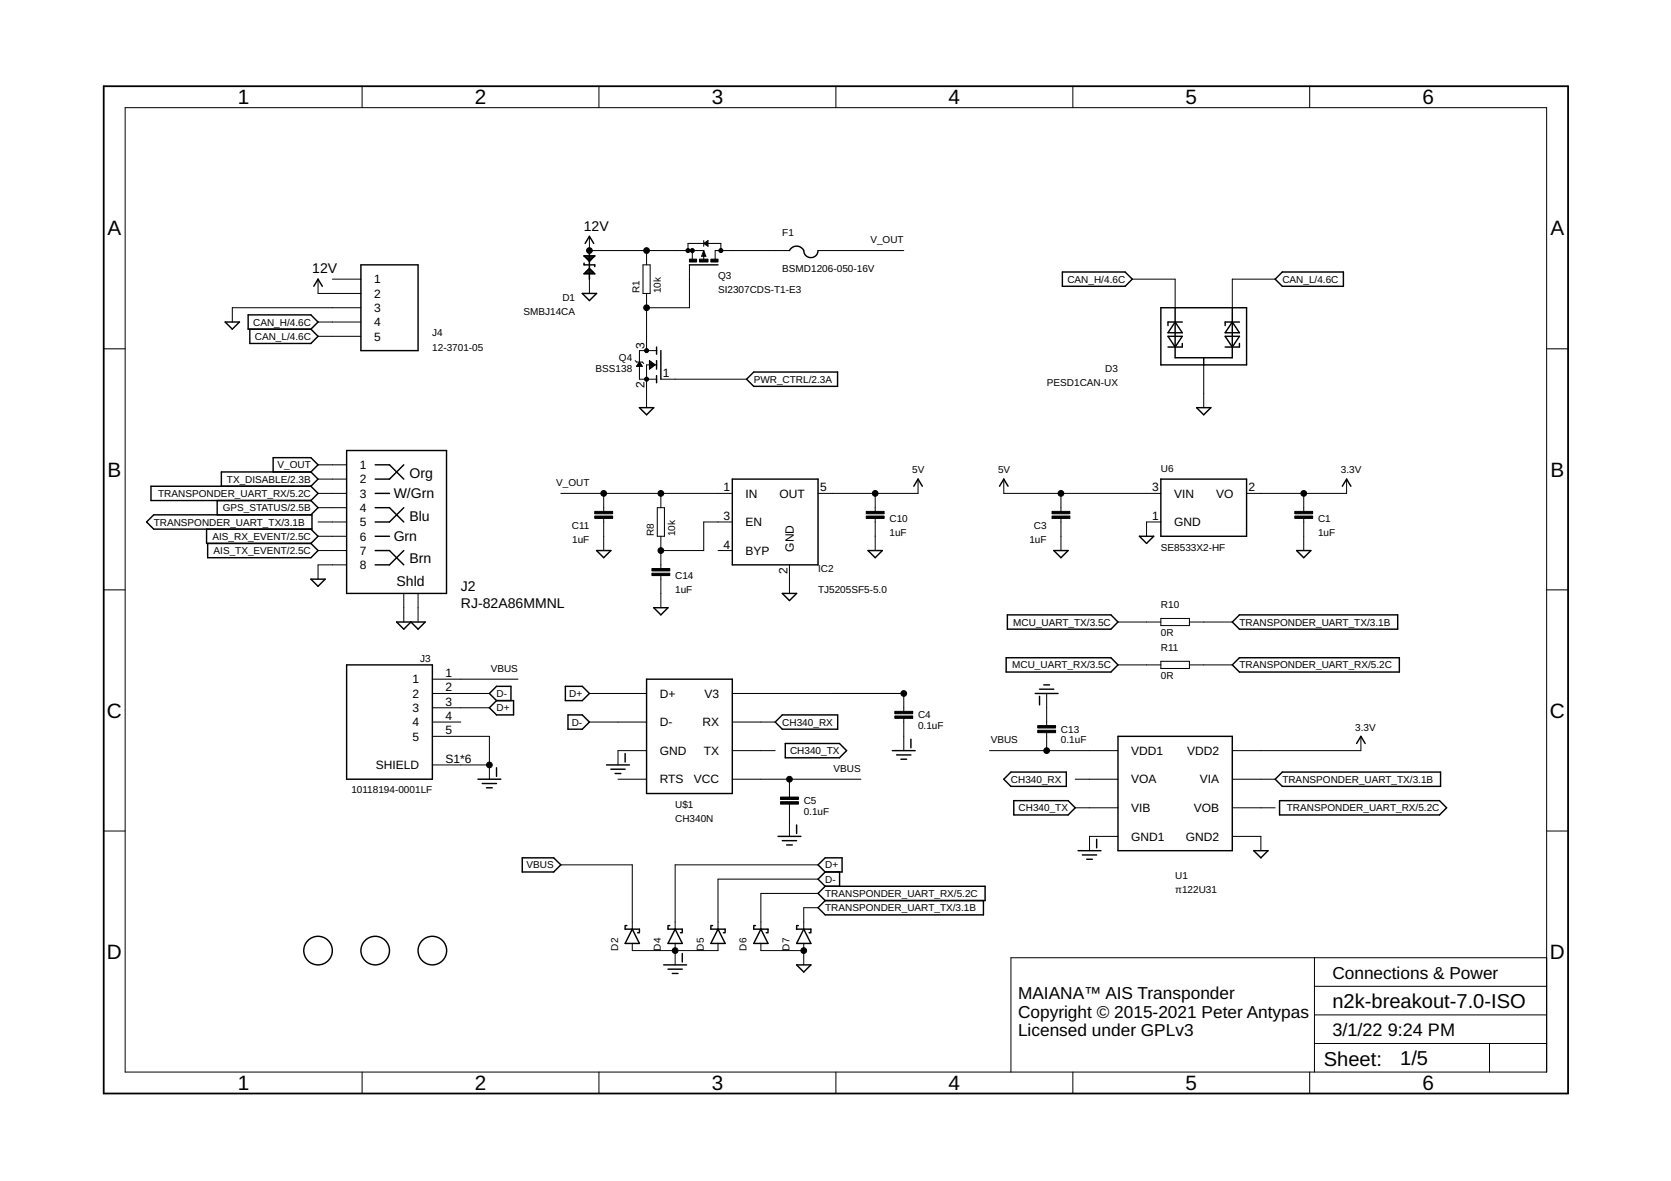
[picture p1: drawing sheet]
<svg xmlns="http://www.w3.org/2000/svg" width="297mm" height="210mm" viewBox="0 0 297 210" stroke-linecap="round" stroke-linejoin="round" font-family="sans-serif">
<g fill="none" stroke="#000" stroke-width=".25">
<path d="M40 57.2h2.6l-1.3 1.3zM44.1 56h11.2l1.2 1.2-1.2 1.3h-11.2zM44.4 58.5v2.5h10.9l1.2-1.2-1.2-1.3M55.8 50.9l.7-1.3 .8 1.3M64.2 47.1h10.1v15.2h-10.1zM103.5 52.2h2.5l-1.2 1.2zM103.8 46.8v.3h1.9v.3M103.8 45.5h1.9l-.9 .9zM103.9 48.6h1.8M104 43.3l.8-1.3 .7 1.3M104.1 45.7h1.4M104.1 48.4h1.4"/>
<path d="M104.3 45.9h1M104.3 48.2h.9M104.5 46.1h.6M104.6 47.9h.4M104.7 46.4h.1M104.8 47.7l.9 1h-1.9zM104.8 44.5v1M104.8 46.4v1.3M104.8 48.7v.9M122.6 47.1h5M125.1 44.9l.1 .5h-.2l.1-.4M125.3 43.3l.4-.3v.5z"/>
<path d="M140.3 44.5a1.42 1.42 0 0 1 1.6-.7 1.42 1.42 0 0 1 1.1 1.3 1.27 1.27 0 0 0 1.4 .7 1.27 1.27 0 0 0 1-1.3M188.8 48.3h11.2l1.3 1.3-1.3 1.3h-11.2zM206.4 54.7h15.2v10.2h-15.2zM207.6 59.8h2.6l-1.3 1.9zM208.9 54.7v8.9h10.2v-8.9M208.9 57.2l1.3 1.9h-2.6zM210.2 57.2h-2.6v.7M217.8 59.8h2.5l-1.2 1.9zM219.1 57.2l1.2 1.9h-2.5zM220.3 57.2h-2.5v.7M226.7 49.6l1.2-1.3h10.9v2.6h-10.9zM113.7 72.5h2.5l-1.3 1.2z"/>
<path d="M116.7 61.7v1.2M116.7 64.1v1.5M116.7 66.8v1.2M117.5 62.3v5.1M132.7 67.4l1.3-1.3h14.9v2.6h-14.9zM210.2 61v.7h-2.6M212.7 72.5h2.5l-1.2 1.2zM214 63.6v1.3M220.3 61v.7h-2.5M27.3 91.5h28.2v2.5h-28.2l-1.2-1.2zM36.7 94v2.6h18.6M36.9 96.6v2.5h18.4l1.2-1.2-1.2-1.3"/>
<path d="M38.6 89v2.5M48.6 83.9v-2.6h6.7l1.2 1.3-1.2 1.3M55.3 83.9h-16v2.5M55.3 83.9l1.2 1.3-1.2 1.2M55.3 86.4h-28.5v2.6h28.5M55.3 89l1.2 1.2-1.2 1.3M55.3 94l1.2 1.3-1.2 1.3M55.3 86.4l1.2 1.3-1.2 1.3M61.6 80.1h17.8v25.4h-17.8zM66.7 97.9h2.5l2.6 2.5M66.7 82.6h2.5l2.6 2.6M66.7 90.2h2.5l2.6 2.6"/>
<path d="M66.7 95.3h2.5M66.7 87.7h2.5M71.8 97.9l-2.6 2.5h-2.5M71.8 82.6l-2.6 2.6h-2.5M71.8 90.2l-2.6 2.6h-2.5M106 97.9h2.6l-1.3 1.2zM130.2 85.2h15.2v15.2h-15.2zM154.3 97.9h2.5l-1.2 1.2zM162.4 86.4l.8-1.2 .8 1.2M177.7 86.4l.7-1.2 .8 1.2M187.3 97.9h2.6l-1.3 1.2zM202.5 95.3h2.6l-1.3 1.3z"/>
<path d="M206.4 85.2h15.2v10.1h-15.2zM230.5 97.9h2.5l-1.2 1.2zM238.6 86.4l.8-1.2 .7 1.2M55.3 102.9h2.5l-1.3 1.3zM61.6 118.2h15.3v20.3h-15.3zM70.5 110.6h5.1l-1.3 1.2-1.3-1.2-1.2 1.2zM116.2 108h2.5l-1.2 1.3zM139.1 105.5h2.5l-1.3 1.2zM178.9 116.9h18.6l1.2 1.3-1.2 1.2h-18.6zM179.1 109.3h18.4l1.2 1.3-1.2 1.2h-18.4zM219.1 118.2l1.2-1.3h28.5v2.5h-28.5zM219.1 110.6l1.2-1.3h28.2v2.5h-28.2z"/>
<path d="M85 138.5h4M85.7 139.3h2.6M87 125.8l1.3-1.3h3v2.6h-3zM88.3 124.5l-1.3-1.2 1.3-1.3h2.5v2.5M88.3 136.5v1.5M100.5 122h3l1.3 1.3-1.3 1.2h-3zM101 127.1h2.5l1.3 1.2-1.3 1.3h-2.5zM107.8 136h4.1M108.6 136.7h2.5M109.3 137.5h1.1M111.1 133.9v1.5M114.9 120.7h15.3v20.3h-15.3z"/>
<path d="M137.8 128.3l1.3-1.2h9.8v2.5h-9.8zM139.6 132.1h9.6l1.3 1.3-1.3 1.3h-9.6zM158.6 133.4h4.1M159.4 134.2h2.5M160.1 134.9h1.1M161.9 131.4v1.5M178.4 138.5l1.3-1.3h9.8v2.6h-9.8zM184 123.3h4.1M184.8 122.5h2.5M184.8 123.8v1.5M185.5 121.7h1.1M198.7 130.9h20.4v20.3h-20.4z"/>
<path d="M227.9 137.2h28.2v2.6h-28.2l-1.2-1.3zM241.2 132.1l.7-1.2 .8 1.2M86.5 140h1M92.8 152.5h5.6l1.3 1.2-1.3 1.3h-5.6zM138.3 148.7h4.1M139.1 149.4h2.5M139.8 150.2h1M141.6 146.6v1.5M145.4 153.7l1.3-1.2h3v2.5h-3zM146.7 155l-1.3 1.3 1.3 1.2M146.7 157.5h28.4v2.6h-28.4M146.7 157.5l-1.3 1.3 1.3 1.3"/>
<path d="M149.2 155v2.5M180.2 142.3h9.7l1.2 1.3-1.2 1.2h-9.7zM191.6 151.2h4.1M192.4 152h2.5M193.2 152.7h1M194.9 149.2v1.5M222.9 151.2h2.5l-1.3 1.3zM227.5 142.3h28.4l1.3 1.3-1.3 1.2h-28.4zM111.1 164.6v.5h2.6v.6M111.1 164.5h.3M112.4 165.1l1.3 2.6h-2.6zM113.3 165.8h.4"/>
<path d="M118 171.5h4M118.7 164.6v.5h2.6v.6M118.7 164.5h.4M118.7 172.3h2.6M119.5 173h1M120 165.1l1.3 2.6h-2.6zM121 165.8h.3M121.3 169.5v1.5M126.4 164.6v.5h2.5v.6M126.4 164.5h.3M127.6 165.1l1.3 2.6h-2.5zM128.6 165.8h.3"/>
<path d="M134 164.6v.5h2.5v.6M134 164.5h.3M135.3 165.1l1.2 2.6h-2.5zM136.2 165.8h.3M141.6 164.6v.5h2.5v.6M141.6 164.5h.3M141.6 171.5h2.5l-1.2 1.3zM142.9 165.1l1.2 2.6h-2.5zM143.8 165.8h.3M146.7 160.1l-1.3 1.2 1.3 1.3h28.1v-2.5"/>
<circle cx="56.5" cy="169" r="2.54"/>
<circle cx="66.7" cy="169" r="2.54"/>
<circle cx="76.9" cy="169" r="2.54"/>
</g>
<g fill="none" stroke="#000" stroke-width=".18">
<path d="M22.2 19.1h252.7v171.4h-252.7zM64.4 15.3v3.8M106.5 15.3v3.8M148.6 15.3v3.8M190.7 15.3v3.8M232.8 15.3v3.8M56.5 49.6v2.6h7.7M56.5 57.2h7.7M56.5 59.8h7.7M59.1 49.6h5.1M64.2 54.7h-22.9v2.5M104.8 44.5h20.3"/>
<path d="M104.8 42v10.2M114.3 47.1h1.3v5.1h-1.3zM114.9 44.5v2.6M114.9 52.2v10.1M122.3 44.5v-1.2h5.8v1.2M122.6 47.1v7.6h-7.7M123.1 44.5v1.6M125.1 44.5l.4 1.1h-.8zM125.1 42.8v1M125.1 44.5v1.6M125.1 43.3l.8-.5v1zM140.3 44.5h-13.2v1.6"/>
<path d="M145.4 44.5h15.3M201.3 49.6h7.6v5.1M226.7 49.6h-7.6v5.1M18.4 62h3.8M112.9 64.1l.3 .2h1l.2 .3M113.2 65h1M113.3 64.9h.8M113.3 64.8h.7M113.4 64.7h.5M113.5 64.6h.3M113.6 64.5h.1M113.7 64.3l.5 .8h-1z"/>
<path d="M115.4 65h.8M115.4 64.9h1M115.4 64.8h1M115.4 64.7h.9M115.4 64.6h.7M115.4 64.5h.5M115.4 64.1l1.1 .8-1.1 .7zM115.4 65.5h.1M115.4 65.4h.3M115.4 65.3h.5M115.4 65.2h.6M115.4 64.3h.4"/>
<path d="M115.4 64.2h.2M115.4 64.1h.1M116.7 64.9h-1.8v7.6M116.7 62.3h-3v5.1h3M117.5 67.4h15.2M214 64.9v7.6M274.9 62h3.8M56.5 82.6h5.1M56.5 85.2h5.1M56.5 87.7h5.1M56.5 90.2h5.1M56.5 97.9h5.1"/>
<path d="M56.5 95.3h5.1M56.5 92.8h5.1M99.7 87.7h30.5M107.3 87.7v3.2M107.3 92.1v5.8M116.8 90.2h1.3v5.1h-1.3zM117.5 87.7v2.5M117.5 95.3v5.7M127.6 97.9h2.6M130.2 92.8h-5.1v5.1h-7.6M155.6 87.7v3.2M155.6 92.1v5.8"/>
<path d="M163.2 85.2v2.5h-17.8M178.4 85.2v2.5h28M188.6 87.7v3.2M188.6 92.1v5.8M206.4 92.8h-2.6v2.5M231.8 87.7v3.2M231.8 92.1v5.8M239.4 85.2v2.5h-17.8M18.4 104.8h3.8M61.6 100.4h-5.1v2.5M71.8 105.5v5.1M74.3 105.5v5.1"/>
<path d="M117.5 102.3v5.7M140.3 100.4v5.1M198.7 110.6h7.7M198.7 118.2h7.7M206.4 109.9h5v1.3h-5zM206.4 117.5h5v1.3h-5zM211.4 110.6h7.7M211.4 118.2h7.7M274.9 104.8h3.8M76.9 123.3h10.1M76.9 128.3h5M76.9 120.7h15.2"/>
<path d="M76.9 125.8h10.1M76.9 130.9h10.1v7.6M76.9 136h10.1M104.8 123.3h10.1M104.8 128.3h10.1M109.9 138.5h5M114.9 133.4h-5v2.6M130.2 123.3h30.5v3.1M130.2 128.3h7.6M130.2 133.4h7.6M130.2 138.5h22.8M140.3 138.5v3.2"/>
<path d="M160.7 127.7v5.7M175.9 133.4h22.8M186.1 123.3v5.7M186.1 130.2v3.2M191.1 138.5h7.6M219.1 138.5h7.6M241.9 130.9v2.5h-22.8M18.4 147.7h3.8M99.7 153.7h12.7v11.4M140.3 142.9v5.8M145.4 153.7h-25.4v11.4M145.4 156.3h-17.8v8.8"/>
<path d="M145.4 158.8h-10.1v6.3M191.1 143.6h7.6M198.7 148.7h-5v2.5M219.1 143.6h7.6M219.1 148.7h5v2.5M274.9 147.7h3.8M112.4 167.7v1.3h15.2v-1.3M120 167.7v3.8M135.3 167.7v1.3h7.6M142.9 167.7v3.8M145.4 161.3h-2.5v3.8M233.7 170.2v20.3"/>
<path d="M233.7 175.3h41.2M274.9 170.2h-95.2v20.3M64.4 190.5v3.9M106.5 190.5v3.9M148.6 190.5v3.9M190.7 190.5v3.9M232.8 190.5v3.9M233.7 185.5h41.2M233.7 180.4h41.2M264.8 185.5v5"/>
</g>
<path d="M18.4 15.3h260.3v179.1h-260.3z" fill="none" stroke="#000" stroke-width=".32"/>
<g fill="#000" stroke="#000" stroke-width=".18">
<circle cx="104.8" cy="44.5" r=".51"/>
<circle cx="114.9" cy="54.7" r=".51"/>
<circle cx="114.9" cy="44.5" r=".51"/>
<circle cx="122.3" cy="44.5" r=".36"/>
<circle cx="123.1" cy="44.5" r=".36"/>
<circle cx="128.1" cy="44.5" r=".36"/>
<circle cx="114.9" cy="67.4" r=".36"/>
<circle cx="114.9" cy="62.3" r=".36"/>
<circle cx="107.3" cy="87.7" r=".51"/>
<circle cx="117.5" cy="87.7" r=".51"/>
<circle cx="117.5" cy="97.9" r=".51"/>
<circle cx="155.6" cy="87.7" r=".51"/>
<circle cx="188.6" cy="87.7" r=".51"/>
<circle cx="231.8" cy="87.7" r=".51"/>
<circle cx="87" cy="136" r=".51"/>
<circle cx="140.3" cy="138.5" r=".51"/>
<circle cx="160.7" cy="123.3" r=".51"/>
<circle cx="186.1" cy="133.4" r=".51"/>
<circle cx="120" cy="169" r=".51"/>
<circle cx="142.9" cy="169" r=".51"/>
</g>
<g fill="#000" stroke="#000" stroke-width=".18">
<path d="M122.6 46.1h1.2v.5h-1.2zM124.3 46.1h1.6v.5h-1.6zM126.4 46.1h1.2v.5h-1.2zM105.7 90.9h3.2v.4h-3.2zM105.7 91.7h3.2v.4h-3.2zM154 90.9h3.2v.4h-3.2zM154 91.7h3.2v.4h-3.2zM187 90.9h3.2v.4h-3.2zM187 91.7h3.2v.4h-3.2zM230.2 90.9h3.1v.4h-3.1zM230.2 91.7h3.1v.4h-3.1zM115.9 101h3.2v.5h-3.2z"/>
<path d="M115.9 101.9h3.2v.4h-3.2zM159.1 126.4h3.1v.5h-3.1zM159.1 127.3h3.1v.4h-3.1zM184.5 129h3.1v.4h-3.1zM184.5 129.8h3.1v.4h-3.1zM138.7 141.7h3.2v.4h-3.2zM138.7 142.5h3.2v.4h-3.2z"/>
</g>
<g font-size="3.7">
<text x="42.3" y="18.5">1</text>
<text x="84.4" y="18.5">2</text>
<text x="126.5" y="18.5">3</text>
<text x="168.6" y="18.5">4</text>
<text x="210.7" y="18.5">5</text>
<text x="252.9" y="18.5">6</text>
<text x="19.1" y="41.9">A</text>
<text x="275.6" y="41.9">A</text>
<text x="19.1" y="84.7">B</text>
<text x="275.6" y="84.7">B</text>
<text x="19" y="127.6">C</text>
<text x="275.5" y="127.6">C</text>
<text x="19" y="170.4">D</text>
<text x="275.5" y="170.4">D</text>
<text x="42.3" y="193.7">1</text>
<text x="84.4" y="193.7">2</text>
<text x="126.5" y="193.7">3</text>
<text x="168.6" y="193.7">4</text>
<text x="210.7" y="193.7">5</text>
<text x="252.9" y="193.7">6</text>
</g>
<g font-size="3.6">
<text x="236.8" y="179.1">n2k-breakout-7.0-ISO</text>
<text x="235.3" y="189.4">Sheet:</text>
<text x="248.9" y="189.3">1/5</text>
</g>
<g font-size="3.2">
<text x="236.8" y="184.2">3/1/22</text>
<text x="246.7" y="184.2">9:24 PM</text>
</g>
<g font-size="3.1">
<text x="181" y="177.6">MAIANA™ AIS Transponder</text>
<text x="236.8" y="174">Connections &amp; Power</text>
<text x="181" y="180.9">Copyright © 2015-2021 Peter Antypas</text>
<text x="181" y="184.2">Licensed under GPLv3</text>
</g>
<g font-size="2.5">
<text x="103.8" y="41">12V</text>
<text x="55.5" y="48.6">12V</text>
<text x="70" y="88.5">W/Grn</text>
<text x="72.8" y="84.9">Org</text>
<text x="72.8" y="92.5">Blu</text>
<text x="70" y="96.1">Grn</text>
<text x="72.8" y="100.1">Brn</text>
<text x="70.5" y="104.2">Shld</text>
<text x="81.9" y="105">J2</text>
<text x="81.9" y="108">RJ-82A86MMNL</text>
</g>
<g font-size="2.1">
<text x="66.5" y="50.4">1</text>
<text x="66.5" y="52.9">2</text>
<text x="66.5" y="55.4">3</text>
<text x="66.5" y="58">4</text>
<text x="66.5" y="60.5">5</text>
<text x="114.6" y="62" transform="rotate(-90 114.6 62)">3</text>
<text x="114.6" y="68.9" transform="rotate(-90 114.6 68.9)">2</text>
<text x="117.8" y="67">1</text>
<text x="63.9" y="83.4">1</text>
<text x="63.9" y="85.9">2</text>
<text x="63.9" y="88.5">3</text>
<text x="128.6" y="87.3">1</text>
<text x="132.5" y="88.5">IN</text>
<text x="138.6" y="88.5">OUT</text>
<text x="145.8" y="87.3">5</text>
<text x="204.8" y="87.3">3</text>
<text x="208.7" y="88.5">VIN</text>
<text x="216.2" y="88.5">VO</text>
<text x="222" y="87.3">2</text>
<text x="63.9" y="91">4</text>
<text x="63.9" y="93.5">5</text>
<text x="128.6" y="92.4">3</text>
<text x="132.5" y="93.5">EN</text>
<text x="204.8" y="92.4">1</text>
<text x="208.7" y="93.5">GND</text>
<text x="63.9" y="101.2">8</text>
<text x="63.9" y="98.6">7</text>
<text x="63.9" y="96.1">6</text>
<text x="128.6" y="97.5">4</text>
<text x="132.5" y="98.6">BYP</text>
<text x="140" y="101.9" transform="rotate(-90 140 101.9)">2</text>
<text x="141.1" y="98.1" transform="rotate(-90 141.1 98.1)">GND</text>
<text x="73.3" y="121.5">1</text>
<text x="73.3" y="124">2</text>
<text x="79.2" y="120.4">1</text>
<text x="79.2" y="122.9">2</text>
<text x="79.2" y="125.4">3</text>
<text x="117.3" y="124">D+</text>
<text x="125.2" y="124">V3</text>
<text x="73.3" y="126.6">3</text>
<text x="73.3" y="129.1">4</text>
<text x="73.3" y="131.6">5</text>
<text x="79.2" y="128">4</text>
<text x="79.2" y="130.5">5</text>
<text x="117.3" y="129.1">D-</text>
<text x="124.9" y="129.1">RX</text>
<text x="66.8" y="136.7">SHIELD</text>
<text x="79.2" y="135.6">S1*6</text>
<text x="117.3" y="134.2">GND</text>
<text x="125.1" y="134.2">TX</text>
<text x="201.1" y="134.2">VDD1</text>
<text x="211" y="134.2">VDD2</text>
<text x="117.3" y="139.2">RTS</text>
<text x="123.3" y="139.2">VCC</text>
<text x="201.1" y="139.2">VOA</text>
<text x="213.3" y="139.2">VIA</text>
<text x="201.1" y="144.3">VIB</text>
<text x="201.1" y="149.4">GND1</text>
<text x="210.8" y="149.4">GND2</text>
<text x="212.2" y="144.3">VOB</text>
</g>
<g font-size="1.8">
<text x="139.1" y="42">F1</text>
<text x="154.7" y="43.3">V_OUT</text>
<text x="100" y="53.4">D1</text>
<text x="113.7" y="52.1" transform="rotate(-90 113.7 52.1)">R1</text>
<text x="117.5" y="52.1" transform="rotate(-90 117.5 52.1)">10k</text>
<text x="127.6" y="52.1">SI2307CDS-T1-E3</text>
<text x="127.6" y="49.6">Q3</text>
<text x="139.1" y="48.3">BSMD1206-050-16V</text>
<text x="189.7" y="50.2">CAN_H/4.6C</text>
<text x="227.9" y="50.2">CAN_L/4.6C</text>
<text x="45" y="57.9">CAN_H/4.6C</text>
<text x="76.8" y="59.8">J4</text>
<text x="93.1" y="56">SMBJ14CA</text>
<text x="45.3" y="60.4">CAN_L/4.6C</text>
<text x="76.8" y="62.3">12-3701-05</text>
<text x="110" y="64.2">Q4</text>
<text x="105.9" y="66.1">BSS138</text>
<text x="134" y="68">PWR_CTRL/2.3A</text>
<text x="186.1" y="68.7">PESD1CAN-UX</text>
<text x="196.5" y="66.1">D3</text>
<text x="49.3" y="83.3">V_OUT</text>
<text x="206.4" y="83.9">U6</text>
<text x="28.1" y="88.3">TRANSPONDER_UART_RX/5.2C</text>
<text x="40.3" y="85.8">TX_DISABLE/2.3B</text>
<text x="98.9" y="86.4">V_OUT</text>
<text x="162.2" y="84.1">5V</text>
<text x="177.4" y="84.1">5V</text>
<text x="238.4" y="84.1">3.3V</text>
<text x="27.3" y="93.4">TRANSPONDER_UART_TX/3.1B</text>
<text x="37.8" y="96">AIS_RX_EVENT/2.5C</text>
<text x="39.6" y="90.9">GPS_STATUS/2.5B</text>
<text x="101.6" y="94">C11</text>
<text x="116.2" y="95.3" transform="rotate(-90 116.2 95.3)">R8</text>
<text x="120" y="95.3" transform="rotate(-90 120 95.3)">10k</text>
<text x="158.1" y="95.3">1uF</text>
<text x="158.1" y="92.8">C10</text>
<text x="183.8" y="94">C3</text>
<text x="234.3" y="95.3">1uF</text>
<text x="234.3" y="92.8">C1</text>
<text x="38" y="98.5">AIS_TX_EVENT/2.5C</text>
<text x="101.7" y="96.6">1uF</text>
<text x="145.4" y="101.7">IC2</text>
<text x="183" y="96.6">1uF</text>
<text x="206.4" y="97.9">SE8533X2-HF</text>
<text x="120" y="105.5">1uF</text>
<text x="120" y="102.9">C14</text>
<text x="145.4" y="105.5">TJ5205SF5-5.0</text>
<text x="180.1" y="111.2">MCU_UART_TX/3.5C</text>
<text x="206.4" y="113.1">0R</text>
<text x="206.4" y="108">R10</text>
<text x="220.3" y="111.2">TRANSPONDER_UART_TX/3.1B</text>
<text x="74.7" y="117.7">J3</text>
<text x="87.2" y="119.4">VBUS</text>
<text x="179.9" y="118.8">MCU_UART_RX/3.5C</text>
<text x="206.4" y="115.6">R11</text>
<text x="220.3" y="118.8">TRANSPONDER_UART_RX/5.2C</text>
<text x="88.3" y="123.9">D-</text>
<text x="101.2" y="123.9">D+</text>
<text x="206.4" y="120.7">0R</text>
<text x="88.3" y="126.4">D+</text>
<text x="101.6" y="129">D-</text>
<text x="139.1" y="129">CH340_RX</text>
<text x="163.2" y="129.6">0.1uF</text>
<text x="163.2" y="127.7">C4</text>
<text x="188.6" y="130.2">C13</text>
<text x="240.9" y="129.9">3.3V</text>
<text x="140.4" y="134">CH340_TX</text>
<text x="148.2" y="137.2">VBUS</text>
<text x="176.1" y="132.1">VBUS</text>
<text x="188.6" y="132.1">0.1uF</text>
<text x="62.5" y="141">10118194-0001LF</text>
<text x="120" y="143.6">U$1</text>
<text x="142.9" y="142.9">C5</text>
<text x="179.7" y="139.1">CH340_RX</text>
<text x="227.9" y="139.1">TRANSPONDER_UART_TX/3.1B</text>
<text x="120" y="146.1">CH340N</text>
<text x="142.9" y="144.8">0.1uF</text>
<text x="181.1" y="144.2">CH340_TX</text>
<text x="228.7" y="144.2">TRANSPONDER_UART_RX/5.2C</text>
<text x="93.6" y="154.4">VBUS</text>
<text x="146.7" y="154.4">D+</text>
<text x="146.7" y="156.9">D-</text>
<text x="146.7" y="159.4">TRANSPONDER_UART_RX/5.2C</text>
<text x="146.7" y="162">TRANSPONDER_UART_TX/3.1B</text>
<text x="208.9" y="158.8">π122U31</text>
<text x="208.9" y="156.3">U1</text>
<text x="109.9" y="169" transform="rotate(-90 109.9 169)">D2</text>
<text x="117.5" y="169" transform="rotate(-90 117.5 169)">D4</text>
<text x="125.1" y="169" transform="rotate(-90 125.1 169)">D5</text>
<text x="132.7" y="169" transform="rotate(-90 132.7 169)">D6</text>
<text x="140.3" y="169" transform="rotate(-90 140.3 169)">D7</text>
</g>
</svg>
